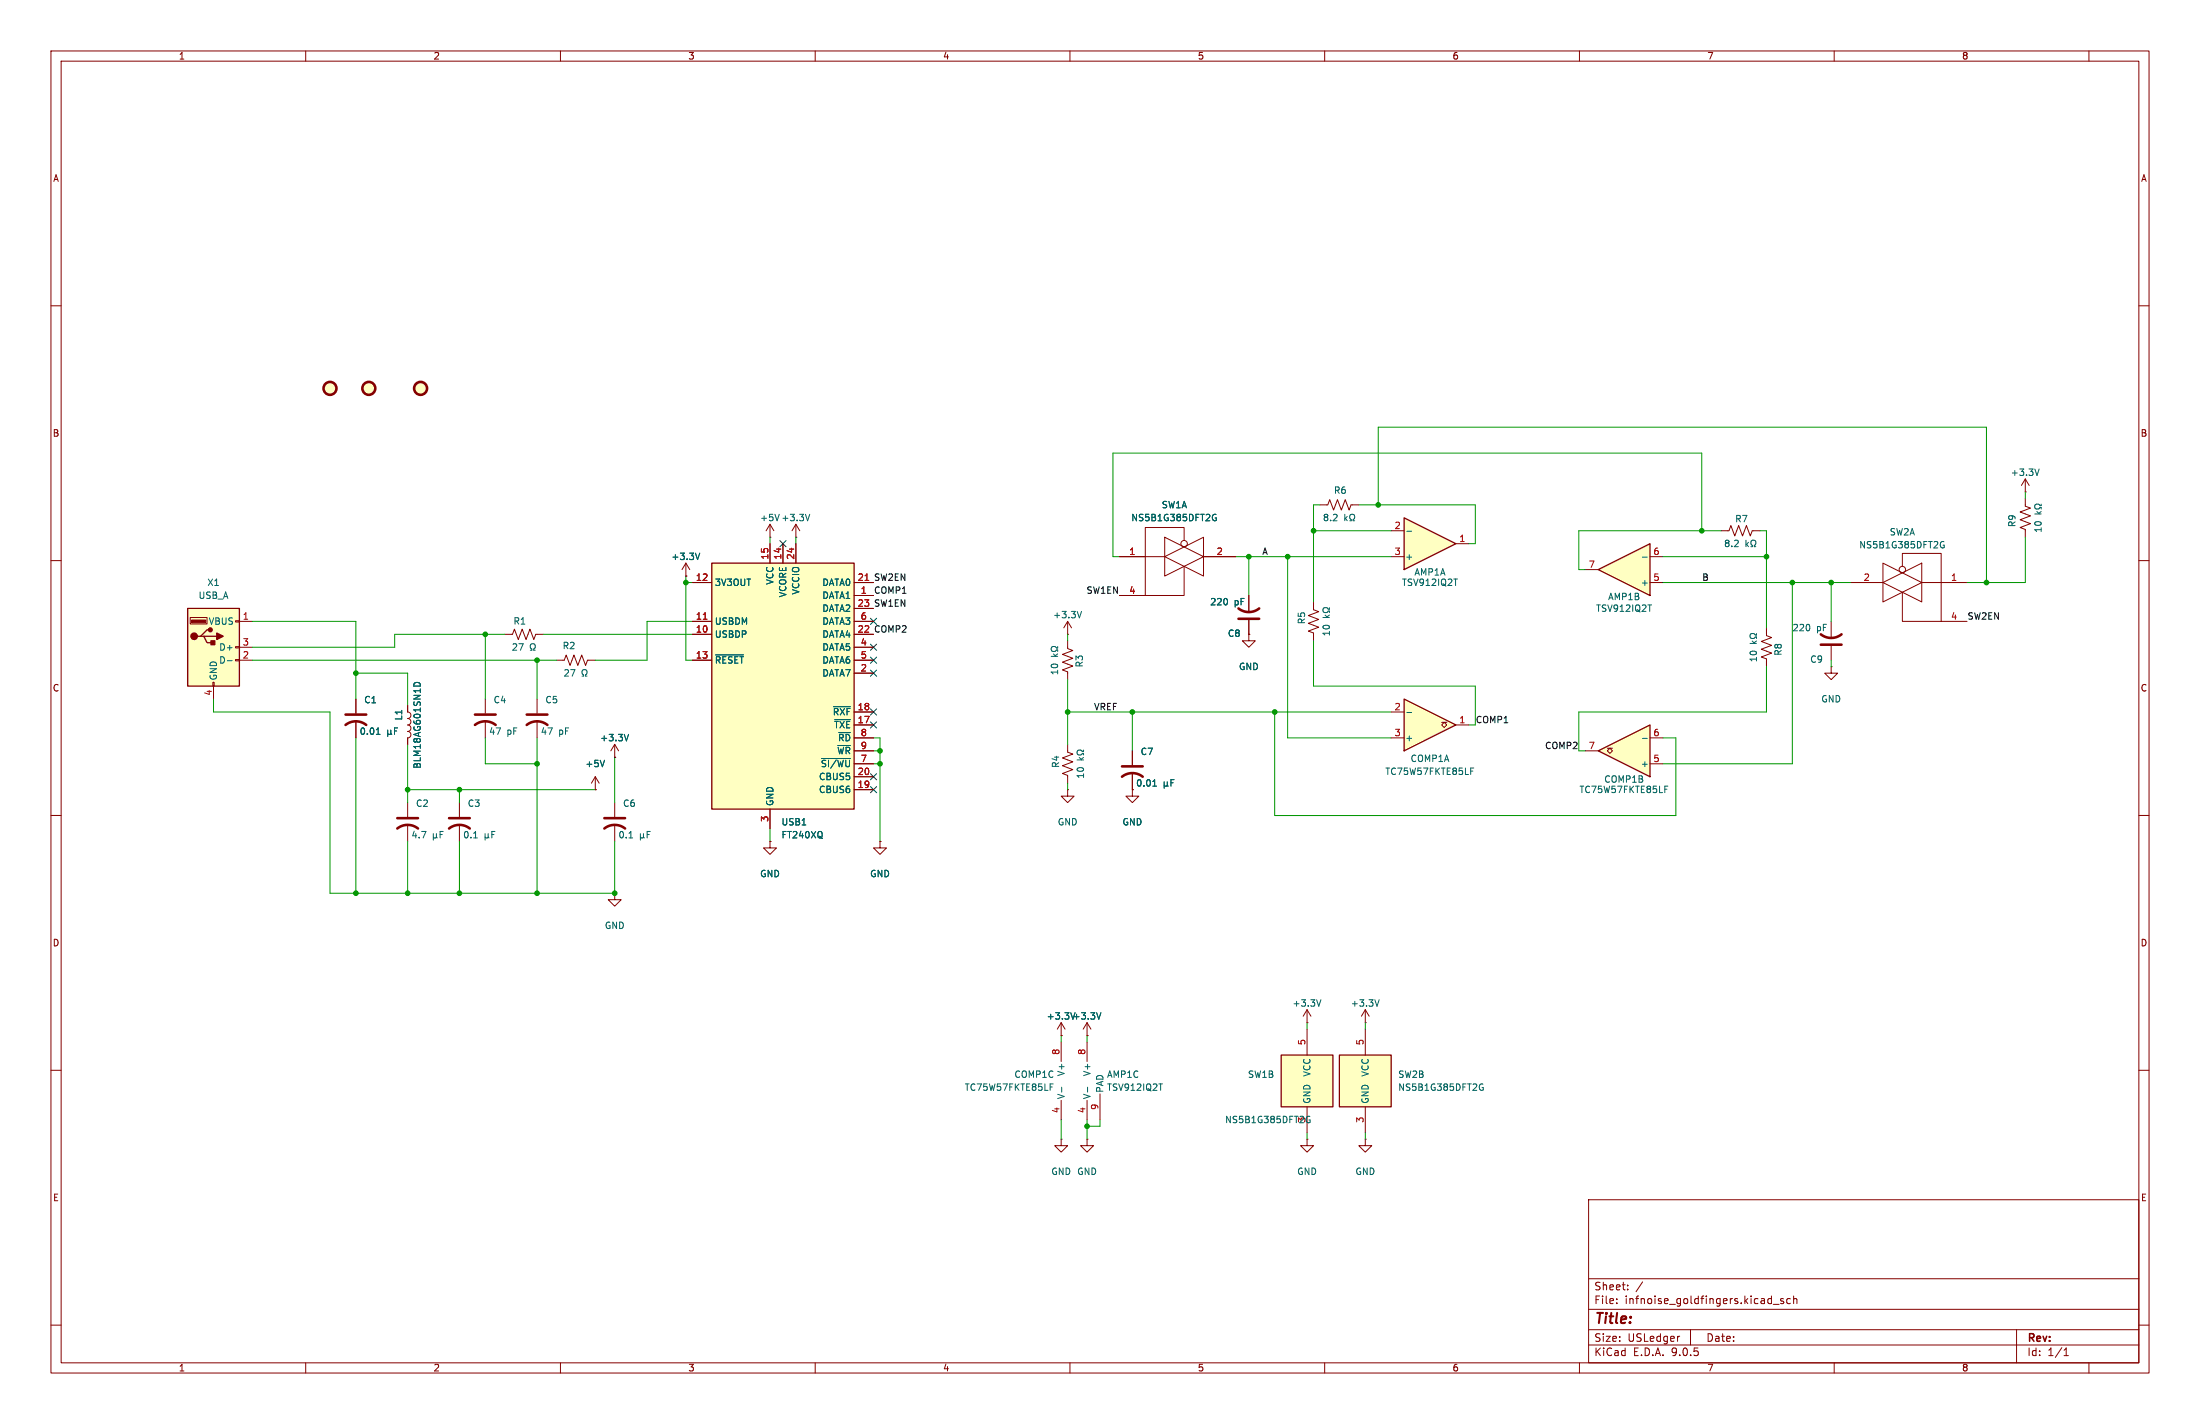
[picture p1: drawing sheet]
<svg xmlns="http://www.w3.org/2000/svg" width="432mm" height="279mm" viewBox="0 0 432 279" stroke-linecap="round" stroke-linejoin="round" font-family="sans-serif">
<g fill="none" stroke="#840000" stroke-width=".2">
<path d="M10 10h411.8v259.4h-411.8zM12 12h407.8v255.4h-407.8zM60 10v2M110 10v2M160 10v2M210 10v2M260 10v2M310 10v2M360 10v2M410 10v2M10 60h2M419.8 60h2"/>
<path d="M10 110h2M419.8 110h2M10 160h2M419.8 160h2M10 210h2M419.8 210h2M311.8 235.4h108v32h-108zM10 260h2M311.8 256.9h108M311.8 250.9h108M317.3 255.6v.2M317.3 254.9v.1"/>
<path d="M319.5 252.9v.2M319.5 252.2v.1M322.4 251.5l-1.3 1.9M348 255.9h1.2M350 254.9l-.3-.1-.2 .2v.2l.5 .2v.3h-.5M351.4 254.9l-.4-.1-.3 .3 .1 .6h.6M352 254.9l.3-.1 .3 .1 .1 .9M352 254.3v1.5M419.8 260h2M60 267.4v2M110 267.4v2M160 267.4v2"/>
<path d="M210 267.4v2M260 267.4v2M310 267.4v2M311.8 263.9h108M311.8 260.9h108M329.5 262.2h.2M331.8 260.9v3M360 267.4v2M395.8 260.9v6.5M405.1 266h.9M405.1 264.9l.4-.4v1.5M410 267.4v2"/>
</g>
<path d="M139.7 110.5h27.9v48.3h-27.9z" fill="#ffffc2"/>
<path d="M139.7 110.5h27.9v48.3h-27.9z" fill="none" stroke="#840000" stroke-width=".25"/>
<g fill="none" stroke="#840000" stroke-width=".2">
<path d="M135.9 114.3h3.8M151.1 106.7v3.8M153.7 106.7v3.8M156.2 106.7v3.8M167.6 114.3h3.8M167.6 116.8h3.8M167.6 119.4h3.8M135.9 121.9h3.8M135.9 124.5h3.8M135.9 129.5h3.8M167.6 121.9h3.8M167.6 124.5h3.8"/>
<path d="M167.6 129.5h3.8M167.6 127h3.8M167.6 132.1h3.8M167.6 139.7h3.8M116.8 154.9h.1M116.8 152.4l-.7 1.3M116.8 152.4l.8 1.3M116.8 152.4v2.5M120.6 157.5v2.8M151.1 158.8v3.8M167.6 142.2h3.8M167.6 144.8h3.8"/>
<path d="M167.6 147.3h3.8M167.6 149.9h3.8M167.6 152.4h3.8M167.6 154.9h3.8M120.6 161.8v3.3M151.1 165.1v1.3h1.3l-1.3 1.2-1.2-1.2h1.2M151.1 165.1h.1M172.7 165.1v1.3h1.3l-1.3 1.2-1.3-1.2h1.3M172.7 165.1h.1M208.3 204.5v3.8M208.3 215.9v3.8"/>
</g>
<path d="M169.8 113.9h.7M138 121.5h.8" fill="none" stroke="#a90000" stroke-width=".2"/>
<g fill="none" stroke="#006464" stroke-width=".2">
<path d="M140.4 128.5h5.5M163.6 138.7h3.3M118.7 149.2l-.5 1.2M161.2 148.8h5.7M163.8 141.2h3.1M123.5 164.4h.7M125.7 164.2l.2 .2 .4-.2M125.7 163.6v1.2M126.3 164.2l.2 .2M126.3 163.6v.6M127 163.7h.4M127.6 163.1h-.6v1.3"/>
<path d="M206.1 213.3h.4M206.1 212.7h.6M208.4 213.3v1"/>
</g>
<path d="M118.6 162.6a3.3 3.3 0 0 1 4.1 0M118.6 160.5h4.1" fill="none" stroke="#840000" stroke-width=".51"/>
<path d="M275.6 137.2l10.1 5-10.1 5.1z" fill="#ffffc2"/>
<path d="M275.6 137.2l10.1 5-10.1 5.1z" fill="none" stroke="#840000" stroke-width=".25"/>
<g fill="none" stroke="#840000" stroke-width=".2">
<path d="M259.1 99.1h1.5l.4-1.1 .7 2.1 .8-2.1 .8 2.1 .7-2.1 .8 2.1 .4-1h1.5M397.5 96.5h.1M397.5 94l-.8 1.3M397.5 94l.8 1.3M397.5 94v2.5M219.7 109.2h8.9M219.7 116.8h5.1M228.6 105.4l7.6 3.8-7.6 3.8zM228.6 109.2l7.6-3.8v7.6zM232.4 111.1v5.7h-7.6M232.4 106v-2.5h-7.6v13.3M236.2 109.2h6.4"/>
<path d="M95.2 137.2v2.8M273 139.7h2.6M346.7 123.2v1.5l1 .4-2 .8 2 .7-2 .8 2 .7-2 .8 1 .4v1.5M359.4 130.8v1.3h1.3l-1.3 1.3-1.3-1.3h1.3M359.4 130.8h.1M359.4 121.9v3.3M359.4 126.7v2.8M90.2 157.5v2.8M95.2 141.5v3.3M209.5 154.9v1.3h1.3l-1.3 1.3-1.2-1.3h1.2M209.5 154.9h.1M209.5 146.1v1.5l1.1 .4-2.1 .7 2.1 .8-2.1 .7 2.1 .8-2.1 .8 1 .3v1.6"/>
<path d="M273 144.8h2.6M283 141.7h.5l-.5 .5 .5 .5 .5-.5-.5-.5h.5M285.7 142.2h2.6M90.2 161.8v3.3M208.3 223.5v1.3h1.2l-1.2 1.3-1.3-1.3h1.3M208.3 223.5h.1M213.4 223.5v1.3h1.2l-1.2 1.3-1.3-1.3h1.3M213.4 223.5h.1"/>
<circle cx="232.4" cy="106.7" r=".63"/>
</g>
<g fill="none" stroke="#006464" stroke-width=".2">
<path d="M400.2 92l-.4 1.3M238.5 101.6h.2v.5l-.3 .1-.3-.2M238.7 101l-.3-.1-.3 .2M263.9 100.9v1.3M264.1 101.7l.3 .5M264.4 101.3l-.5 .5M264.9 102.2h.3v-.3a.54 .54 0 0 1-.3-.7 .54 .54 0 0 1 .8-.2l.2 .6-.3 .3v.3h.3M276.1 139.8h1M343.5 126.2h1.2M343.9 125.8l.5 .4M344.7 125.8l-.4 .3M344.7 124.3v.3h-.2a.54 .54 0 0 0-.7-.3 .54 .54 0 0 0-.3 .8l.6 .2 .4-.3h.2v.3"/>
<path d="M211.4 149.1h1.3M211.8 148.6l.5 .5M212.7 148.6l-.5 .4M212.7 147.2v.3h-.3a.54 .54 0 0 0-.7-.3 .54 .54 0 0 0-.2 .8l.6 .1 .3-.3h.3v.3M288.7 151.3h.4M288.7 150.7h.6M93 164.4h.7M95.2 164.2l.2 .2 .4-.2M95.2 163.6v1.2M95.8 164.2l.2 .2M95.8 163.6v.6M96.5 163.7h.5"/>
<path d="M97.1 163.1h-.6v1.3"/>
</g>
<path d="M357.4 124.5a3.3 3.3 0 0 0 4 0M357.4 126.5h4M93.2 142.2a3.3 3.3 0 0 1 4.1 0M93.2 140.2h4.1M88.1 162.6a3.3 3.3 0 0 1 4.1 0M88.1 160.5h4.1" fill="none" stroke="#840000" stroke-width=".51"/>
<path d="M262.9 207h10.1v10.2h-10.1z" fill="#ffffc2"/>
<path d="M262.9 207h10.1v10.2h-10.1z" fill="none" stroke="#840000" stroke-width=".25"/>
<path d="M397.5 97.8v1.5l1 .4-2 .8 2 .7-2 .8 2 .7-2 .8 1 .4v1.5M268 201.9v5.1M268 217.2v5.1" fill="none" stroke="#840000" stroke-width=".2"/>
<path d="M400.6 98.9v.3h-.2a.54 .54 0 0 0-.8-.3 .54 .54 0 0 0-.2 .8l.6 .2 .4-.3h.2v.3M399.4 100.8h1.2M399.8 100.4l.5 .4M400.6 100.4l-.5 .3M290.9 213.4h.2v.5h-.3l-.3-.1M291.1 212.7h-.3l-.3 .2" fill="none" stroke="#006464" stroke-width=".2"/>
<path d="M313.7 111.8l10.1-5.1v10.1z" fill="#ffffc2"/>
<path d="M313.7 111.8l10.1-5.1v10.1z" fill="none" stroke="#840000" stroke-width=".25"/>
<g fill="none" stroke="#840000" stroke-width=".2">
<path d="M134.6 113h.1M134.6 110.5l-.7 1.3M134.6 110.5l.8 1.3M134.6 110.5v2.5M151.1 105.4h.1M151.1 102.9l-.7 1.2M151.1 102.9l.8 1.2M151.1 102.9v2.5M156.2 105.4h.1M156.2 102.9l-.8 1.2M156.2 102.9l.8 1.2M156.2 102.9v2.5"/>
<path d="M311.1 111.8h2.6M323.8 114.3h2.6M323.8 109.2h2.6M363.2 114.3h6.4M369.6 114.3l7.6-3.8v7.6zM369.6 110.5l7.6 3.8-7.6 3.8zM373.4 116.2v5.7h7.6M373.4 111.1v-2.5h7.6v13.3M377.2 114.3h8.9M381 121.9h5.1M120.6 175.3v1.2h1.3l-1.3 1.3-1.2-1.3h1.2M120.6 175.3h.1"/>
<path d="M256.5 198.1l-.7 1.3M256.5 198.1l.8 1.3M256.5 198.1v2.6M268 198.1l-.8 1.3M268 198.1l.7 1.3M268 198.1v2.6M256.5 200.7h.1M268 200.7h.1"/>
<circle cx="373.4" cy="111.8" r=".63"/>
</g>
<path d="M137.3 108.5l-.4 1.3M158.9 100.9l-.4 1.3M322.4 109.3h.9M323.4 118.7h.8M381.4 107h.2l-.1 .5h-.3l-.3-.2M381.5 106.3l-.3-.1-.3 .2M259.3 196.2l-.5 1.2M270.7 196.2l-.4 1.2" fill="none" stroke="#006464" stroke-width=".2"/>
<path d="M275.6 101.6l10.1 5.1-10.1 5.1z" fill="#ffffc2"/>
<path d="M275.6 101.6l10.1 5.1-10.1 5.1z" fill="none" stroke="#840000" stroke-width=".25"/>
<g fill="none" stroke="#840000" stroke-width=".2">
<path d="M245.1 116.8v3.3M273 109.2h2.6M273 104.1h2.6M285.7 106.7h2.6M337.8 104.1h1.5l.4-1 .8 2.1 .7-2.1 .8 2.1 .8-2.1 .7 2.1 .4-1.1h1.5M99.1 124.5h1.5l.4-1.1 .7 2.1 .8-2.1 .8 2.1 .7-2.1 .8 2.1 .4-1h1.5M105.4 137.2v2.8M109.2 129.5h1.5l.4-1 .8 2.1 .7-2.1 .8 2.1 .8-2.1 .7 2.1 .4-1.1h1.5M209.5 124.5h.1M209.5 125.7v1.6l1.1 .3-2.1 .8 2.1 .8-2.1 .7 2.1 .8-2.1 .7 1 .4v1.6M209.5 121.9l-.7 1.3M209.5 121.9l.8 1.3"/>
<path d="M209.5 121.9v2.6M245.1 124.5v1.2h1.3l-1.3 1.3-1.3-1.3h1.3M245.1 124.5h.1M245.1 121.7v2.8M105.4 141.5v3.3M120.6 148.6h.1M120.6 146.1l-.7 1.2M120.6 146.1l.8 1.2M120.6 146.1v2.5M222.2 147.3v2.8M222.2 151.6v3.3M256.5 223.5v1.3h1.3l-1.3 1.3-1.2-1.3h1.2"/>
<path d="M256.5 223.5h.1M268 223.5v1.3h1.2l-1.2 1.3-1.3-1.3h1.3M268 223.5h.1"/>
</g>
<g fill="none" stroke="#006464" stroke-width=".2">
<path d="M212.3 120l-.5 1.2M276.1 104.2h1M285.3 113.6h.8M342.7 106v1.3M342.8 106.8l.4 .5M343.2 106.4l-.5 .5M343.7 107.3h.3v-.3a.54 .54 0 0 1-.3-.7 .54 .54 0 0 1 .7-.3l.2 .7-.3 .3v.3h.3M206.3 128.8h1.3M206.7 128.3l.5 .5M207.6 128.3l-.5 .4M207.6 126.8v.4h-.3a.54 .54 0 0 0-.7-.3 .54 .54 0 0 0-.2 .7l.6 .2 .3-.3h.3v.3M123.4 144.1l-.5 1.3"/>
<path d="M226.3 154.2h.7M226.5 153.2l.1-.2v1.2M228.5 154.1l.2 .1 .4-.1M228.5 153.4v1.3M229.1 154.1l.2 .1M229.1 153.4v.7M229.8 153.6h.5M230.4 153h-.6v1.2"/>
</g>
<path d="M243.1 119.4a3.3 3.3 0 0 0 4 0M243.1 121.4h4M103.4 142.2a3.3 3.3 0 0 1 4 0M103.4 140.2h4M220.2 152.4a3.3 3.3 0 0 1 4.1 0M220.2 150.4h4.1" fill="none" stroke="#840000" stroke-width=".51"/>
<path d="M251.5 207h10.1v10.2h-10.1z" fill="#ffffc2"/>
<path d="M251.5 207h10.1v10.2h-10.1z" fill="none" stroke="#840000" stroke-width=".25"/>
<g fill="none" stroke="#840000" stroke-width=".2">
<path d="M222.2 154.9v1.3h1.3l-1.3 1.3-1.2-1.3h1.2M222.2 154.9h.1M208.3 203.2h.1M208.3 200.7l-.8 1.2M208.3 200.7l.7 1.2M208.3 200.7v2.5M213.4 203.2h.1M213.4 200.7l-.8 1.2M213.4 200.7l.7 1.2M213.4 200.7v2.5M213.4 204.5v3.8M213.4 215.9v3.8"/>
<path d="M215.9 214.6v5.1M256.5 201.9v5.1M256.5 217.2v5.1"/>
</g>
<path d="M216.1 198.7l-.4 1.3M213.5 213.3v1M227.4 212.7h.8M256.8 219l.3 .1M256.9 219.7h.2v.5l-.2 .1" fill="none" stroke="#006464" stroke-width=".2"/>
<path d="M36.8 119.4h10.2v15.2h-10.2z" fill="#ffffc2"/>
<path d="M36.8 119.4h10.2v15.2h-10.2zM39.4 124.8h.6l.6 1.3h1.3M40 124.8h2.5M41.3 123.6h-.7l-1.2 1.2h-.7" fill="none" stroke="#840000" stroke-width=".25"/>
<g fill="#840000" stroke="#840000" stroke-width=".25">
<path d="M41.4 125.7h.8v.8h-.8z"/>
<path d="M42.5 124.2l1.3 .6-1.3 .7z"/>
<circle cx="38.1" cy="124.8" r=".63"/>
<circle cx="41.3" cy="123.6" r=".38"/>
</g>
<path d="M37.6 121.7h2.8v.5h-2.8z" fill="#840000" stroke="#840000" stroke-width=".2"/>
<path d="M37.3 121.2h3.3v1.2h-3.3zM41.8 133.9h.2v.7h-.2zM41.9 134.6v2.6M46.2 121.8h.8v.2h-.8zM46.2 126.9h.8v.2h-.8zM46.2 129.4h.8v.3h-.8zM47 121.9h2.5M47 127h2.5M47 129.5h2.5" fill="none" stroke="#840000" stroke-width=".2"/>
<path d="M44.6 129.6h1" fill="none" stroke="#006464" stroke-width=".2"/>
<path d="M313.7 147.3l10.1-5.1v10.2z" fill="#ffffc2"/>
<path d="M313.7 147.3l10.1-5.1v10.2z" fill="none" stroke="#840000" stroke-width=".25"/>
<g fill="none" stroke="#840000" stroke-width=".2">
<path d="M134.6 113h.1M135.9 114.3h3.8M151.1 106.7v3.8M153.7 106.7v3.8M156.2 106.7v3.8M167.6 114.3h3.8M167.6 116.8h3.8M167.6 119.4h3.8M219.7 116.8h5.1M219.7 109.2h5.1M236.2 109.2h6.4M245.1 116.8v3.3"/>
<path d="M257.8 118.1v1.5l1 .4-2 .8 2 .7-2 .8 2 .8-2 .7 1 .4v1.5M69.8 137.2v2.8M80 138.4v1.3a.64 .64 0 0 1 .7 .6 .64 .64 0 0 1-.7 .7 .64 .64 0 0 1 .7 .6 .64 .64 0 0 1-.7 .6 .64 .64 0 0 1 .7 .7 .64 .64 0 0 1-.7 .6 .64 .64 0 0 1 .7 .7 .64 .64 0 0 1-.7 .6v1.3M135.9 121.9h3.8M135.9 124.5h3.8M135.9 129.5h3.8M167.6 121.9h3.8M167.6 124.5h3.8M167.6 129.5h3.8M167.6 127h3.8M167.6 132.1h3.8M167.6 139.7h3.8"/>
<path d="M245.1 124.5h.1M245.1 121.7v2.8M69.8 141.5v3.3M80 157.5v2.8M116.8 154.9h.1M120.6 148.6h.1M151.1 158.8v3.8M167.6 149.9h3.8M167.6 144.8h3.8M167.6 147.3h3.8M167.6 142.2h3.8M167.6 152.4h3.8"/>
<path d="M167.6 154.9h3.8M222.2 154.9h.1M222.2 147.3v2.8M222.2 151.6v3.3M311.1 147.3h2.6M315.5 146.8h.5l-.5 .5 .5 .5 .5-.5-.5-.5h.5M323.8 149.9h2.6M323.8 144.8h2.6M80 161.8v3.3M151.1 165.1h.1M172.7 165.1h.1M208.3 203.2h.1"/>
<path d="M213.4 203.2h.1"/>
</g>
<g fill="none" stroke="#006464" stroke-width=".2">
<path d="M137.3 108.5l-.4 1.3M238.5 101.6h.2v.5l-.3 .1-.3-.2M238.7 101l-.3-.1-.3 .2M260.9 119.2v.3h-.2a.54 .54 0 0 0-.8-.2 .54 .54 0 0 0-.2 .7l.6 .2 .4-.3h.2v.3M81.2 134.6a.64 .64 0 0 1 .7-.7 .64 .64 0 0 1 .6 .7M140.4 128.5h5.5M163.6 138.7h3.3M259.7 121.2h1.2M260.1 120.7l.5 .5M260.9 120.7l-.5 .3M73.9 144.1h.7M74.1 143l.1-.2v1.3"/>
<path d="M76.1 143.9l.2 .2 .4-.2M76.1 143.2v1.3M76.7 143.9l.2 .2M76.7 143.2v.7M77.4 143.4h.5M78 142.8h-.6v1.3M118.7 149.2l-.5 1.2M123.4 144.1l-.5 1.3M161.2 148.8h5.7M163.8 141.2h3.1M226.3 154.2h.7M226.5 153.2l.1-.2v1.2"/>
<path d="M228.5 154.1l.2 .1 .4-.1M228.5 153.4v1.3M229.1 154.1l.2 .1M229.1 153.4v.7M229.8 153.6h.5M230.4 153h-.6v1.2M322.4 144.9h.9M326.8 154.9h.4M326.8 154.2h.6M85 163.6v1.2M85 164.2l.2 .2 .5-.2M85.7 164.2l.1 .2"/>
<path d="M85.7 163.6v.6M86.4 163.7h.4M87 163.1h-.6v1.3M216.1 198.7l-.4 1.3"/>
</g>
<g fill="none" stroke="#840000" stroke-width=".51">
<path d="M67.8 142.2a3.3 3.3 0 0 1 4.1 0M67.8 140.2h4.1M78 162.6a3.3 3.3 0 0 1 4 0M78 160.5h4"/>
<circle cx="64.8" cy="76.2" r="1.27"/>
<circle cx="72.4" cy="76.2" r="1.27"/>
<circle cx="82.5" cy="76.2" r="1.27"/>
</g>
<g fill="#ffffc2" stroke="#ffffc2" stroke-width=".2">
<circle cx="72.4" cy="76.2" r="1.27"/>
<circle cx="64.8" cy="76.2" r="1.27"/>
<circle cx="82.5" cy="76.2" r="1.27"/>
</g>
<g fill="none" stroke="#009600" stroke-width=".2">
<path d="M259.1 99.1h-1.3v19M266.7 99.1h22.9v7.6h-1.3M270.5 99.1v-15.3h119.4v30.5M397.5 96.5v1.3M134.6 114.3h1.3M134.6 113v16.5h1.3M151.1 105.4v1.3M156.2 105.4v1.3M242.6 109.2h30.4M245.1 109.2v7.6M252.7 109.2v35.6h20.3M257.8 104.1h15.2"/>
<path d="M326.4 114.3h36.8M326.4 109.2h20.3M334 104.1v-15.2h-115.6v20.3h1.3M337.8 104.1h-27.9v7.7h1.2M345.4 104.1h1.3v19.1M351.8 114.3v35.6h-25.4M359.4 114.3v7.6M397.5 105.4v8.9h-11.4M41.9 137.2v2.5h22.9v35.6h55.8v-10.2M49.5 129.5h59.7M49.5 121.9h20.3v15.3M69.8 132.1h10.2v6.3"/>
<path d="M95.2 124.5v12.7M99.1 124.5h-21.6v2.5h-28M105.4 129.5v7.7M106.7 124.5h29.2M135.9 121.9h-8.9v7.6h-10.2M209.5 139.7h63.5M209.5 124.5v1.2M209.5 133.4v12.7M222.2 139.7v7.6M250.2 139.7v20.3h78.7v-15.2h-2.5M257.8 125.7v8.9h31.8v7.6h-1.3M346.7 130.8v8.9h-36.8v7.6h1.2"/>
<path d="M359.4 129.5v1.3M69.8 144.8v30.5M80 146.1v11.4M80 154.9h36.8M90.2 154.9v2.6M95.2 144.8v5.1h10.2M105.4 144.8v30.5M120.6 148.6v8.9M171.4 144.8h1.3v20.3M171.4 147.3h1.3M171.4 149.9h1.3M209.5 153.7v1.2"/>
<path d="M80 165.1v10.2M90.2 165.1v10.2M151.1 162.6v2.5M208.3 203.2v1.3M208.3 219.7v3.8M213.4 203.2v1.3M213.4 219.7v3.8M215.9 219.7v1.3h-2.5M256.5 200.7v1.2M268 200.7v1.2M256.5 222.3v1.2M268 222.3v1.2"/>
</g>
<g fill="none" stroke="#000084" stroke-width=".2">
<path d="M153.1 106.1l1.2 1.2M154.3 106.1l-1.2 1.2M170.8 126.4l1.3 1.2M170.8 128.9l1.3 1.2M170.8 139.1l1.3 1.2M170.8 121.3l1.3 1.2M170.8 131.5l1.3 1.2M172.1 126.4l-1.3 1.2M172.1 128.9l-1.3 1.2M172.1 139.1l-1.3 1.2M172.1 121.3l-1.3 1.2M172.1 131.5l-1.3 1.2"/>
<path d="M170.8 151.8l1.3 1.2M170.8 154.3l1.3 1.2M170.8 141.6l1.3 1.2M172.1 151.8l-1.3 1.2M172.1 154.3l-1.3 1.2M172.1 141.6l-1.3 1.2"/>
</g>
<path d="M169.8 113.9h.7M138 121.5h.8" fill="none" stroke="#a90000" stroke-width=".2"/>
<g fill="#009600" stroke="#009600" stroke-width=".2">
<circle cx="222.2" cy="139.7" r=".46"/>
<circle cx="209.5" cy="139.7" r=".46"/>
<circle cx="172.7" cy="147.3" r=".46"/>
<circle cx="172.7" cy="149.9" r=".46"/>
<circle cx="346.7" cy="109.2" r=".46"/>
<circle cx="351.8" cy="114.3" r=".46"/>
<circle cx="359.4" cy="114.3" r=".46"/>
<circle cx="389.9" cy="114.3" r=".46"/>
<circle cx="334" cy="104.1" r=".46"/>
<circle cx="90.2" cy="175.3" r=".46"/>
<circle cx="80" cy="175.3" r=".46"/>
<circle cx="105.4" cy="149.9" r=".46"/>
<circle cx="95.2" cy="124.5" r=".46"/>
<circle cx="105.4" cy="129.5" r=".46"/>
<circle cx="134.6" cy="114.3" r=".46"/>
<circle cx="120.6" cy="175.3" r=".46"/>
<circle cx="105.4" cy="175.3" r=".46"/>
<circle cx="250.2" cy="139.7" r=".46"/>
<circle cx="213.4" cy="221" r=".46"/>
<circle cx="90.2" cy="154.9" r=".46"/>
<circle cx="80" cy="154.9" r=".46"/>
<circle cx="69.8" cy="132.1" r=".46"/>
<circle cx="69.8" cy="175.3" r=".46"/>
<circle cx="257.8" cy="104.1" r=".46"/>
<circle cx="245.1" cy="109.2" r=".46"/>
<circle cx="270.5" cy="99.1" r=".46"/>
<circle cx="252.7" cy="109.2" r=".46"/>
</g>
<text font-size="2.8" fill="#840000" x="312.8" y="260.3">Title:</text>
<g font-size="2.1" fill="#840000">
<text x="312.8" y="256.1">File:</text>
<text x="312.8" y="253.4">Sheet:</text>
<text x="318.9" y="256.1">infnoise_goldfingers.kicad_sch</text>
<text x="312.8" y="263.5">Size:</text>
<text x="319.5" y="263.5">USLedger</text>
<text x="334.8" y="263.5">Date:</text>
<text x="397.8" y="263.7">Rev:</text>
<text x="312.8" y="266.3">KiCad</text>
<text x="320.5" y="266.3">E.D.A.</text>
<text x="328.1" y="266.3">9.0.5</text>
<text x="397.8" y="266.3">Id:</text>
<text x="401.9" y="266.3">1/1</text>
</g>
<g font-size="1.8" fill="#840000">
<text x="35" y="11.9">1</text>
<text x="85" y="11.9">2</text>
<text x="135" y="11.9">3</text>
<text x="185" y="11.9">4</text>
<text x="235" y="11.9">5</text>
<text x="285" y="11.9">6</text>
<text x="335" y="11.9">7</text>
<text x="385" y="11.9">8</text>
<text x="10.3" y="35.9">A</text>
<text x="420.1" y="35.9">A</text>
<text x="10.3" y="85.9">B</text>
<text x="420.1" y="85.9">B</text>
<text x="10.3" y="135.9">C</text>
<text x="420.1" y="135.9">C</text>
<text x="10.3" y="185.9">D</text>
<text x="420.1" y="185.9">D</text>
<text x="10.3" y="235.9">E</text>
<text x="420.1" y="235.9">E</text>
<text x="35" y="269.3">1</text>
<text x="85" y="269.3">2</text>
<text x="135" y="269.3">3</text>
<text x="185" y="269.3">4</text>
<text x="235" y="269.3">5</text>
<text x="285" y="269.3">6</text>
<text x="335" y="269.3">7</text>
<text x="385" y="269.3">8</text>
</g>
<g font-size="1.8" fill="#006464">
<text x="394.6" y="93.6">+3.3V</text>
<text x="227.9" y="99.9">SW1A</text>
<text x="261.7" y="97.1">R6</text>
<text x="149.1" y="102.5">+5V +3.3V</text>
<text x="221.9" y="102.5">NS5B1G385DFT2G</text>
<text x="259.6" y="102.5">8.2</text>
<text x="338.3" y="107.5">8.2</text>
<text x="340.5" y="102.7">R7</text>
<text x="364.8" y="107.8">NS5B1G385DFT2G</text>
<text x="370.8" y="105.3">SW2A</text>
<text x="395.8" y="103.5" transform="rotate(-90 395.8 103.5)">R9</text>
<text x="400.9" y="104.6" transform="rotate(-90 400.9 104.6)">10</text>
<text x="131.7" y="110.1">+3.3V</text>
<text x="275.7" y="110.1">+</text>
<text x="277.5" y="113.1">AMP1A</text>
<text x="38.9" y="117.7">USB_A</text>
<text x="40.6" y="115.2">X1</text>
<text x="140.2" y="115.2">3V3OUT</text>
<text x="152" y="114.8" transform="rotate(-90 152 114.8)">VCC</text>
<text x="154.5" y="117.3" transform="rotate(-90 154.5 117.3)">VCORE</text>
<text x="157.1" y="116.8" transform="rotate(-90 157.1 116.8)">VCCIO</text>
<text x="161.3" y="115.2">DATA0</text>
<text x="161.3" y="117.7">DATA1</text>
<text x="237.4" y="119">220</text>
<text x="242.2" y="119">pF</text>
<text x="275.1" y="115.2">TSV912IQ2T</text>
<text x="315.5" y="118">AMP1B</text>
<text x="321.9" y="115.2">+</text>
<text x="40.9" y="122.8">VBUS</text>
<text x="100.7" y="122.7">R1</text>
<text x="140.2" y="122.8">USBDM</text>
<text x="140.2" y="125.3">USBDP</text>
<text x="161.3" y="120.2">DATA2</text>
<text x="161.3" y="122.8">DATA3</text>
<text x="161.3" y="125.3">DATA4</text>
<text x="206.6" y="121.5">+3.3V</text>
<text x="240.9" y="125.2">C8</text>
<text x="256.4" y="122.6" transform="rotate(-90 256.4 122.6)">R5</text>
<text x="261.2" y="125" transform="rotate(-90 261.2 125)">10</text>
<text x="313.2" y="120.2">TSV912IQ2T</text>
<text x="351.7" y="124.1">220</text>
<text x="356.5" y="124.1">pF</text>
<text x="42.9" y="127.9">D+</text>
<text x="42.9" y="130.4">D-</text>
<text x="100.3" y="127.9">27</text>
<text x="103.9" y="127.9">þÿ!&amp;</text>
<text x="110.3" y="127.6">R2</text>
<text x="140.2" y="130.4">~{RESET}</text>
<text x="161.3" y="127.9">DATA5</text>
<text x="161.3" y="130.4">DATA6</text>
<text x="212.7" y="131.1" transform="rotate(-90 212.7 131.1)">R3</text>
<text x="243.1" y="131.7">GND</text>
<text x="345" y="130" transform="rotate(-90 345 130)">10</text>
<text x="349.9" y="128.8" transform="rotate(-90 349.9 128.8)">R8</text>
<text x="355.2" y="130.2">C9</text>
<text x="42.8" y="133.6" transform="rotate(-90 42.8 133.6)">GND</text>
<text x="110.5" y="132.9">27</text>
<text x="114.1" y="132.9">þÿ!&amp;</text>
<text x="161.3" y="132.9">DATA7</text>
<text x="207.9" y="132.6" transform="rotate(-90 207.9 132.6)">10</text>
<text x="71.4" y="138.2">C1</text>
<text x="79.1" y="141.5" transform="rotate(-90 79.1 141.5)">L1</text>
<text x="96.8" y="138.2">C4</text>
<text x="106.9" y="138.2">C5</text>
<text x="163.4" y="140.6">~{RXF}</text>
<text x="163.6" y="143.1">~{TXE}</text>
<text x="357.4" y="138">GND</text>
<text x="70.5" y="144.4">0.01</text>
<text x="95.9" y="144.4">47</text>
<text x="99.5" y="144.4">pF</text>
<text x="106.1" y="144.4">47</text>
<text x="109.6" y="144.4">pF</text>
<text x="117.7" y="145.6">+3.3V</text>
<text x="164.2" y="148.2">~{WR}</text>
<text x="164.4" y="145.6">~{RD}</text>
<text x="223.8" y="148.3">C7</text>
<text x="275.7" y="145.6">+</text>
<text x="276.8" y="149.7">COMP1A</text>
<text x="82.8" y="150.9" transform="rotate(-90 82.8 150.9)">BLM18AG601SN1D</text>
<text x="114.8" y="150.7">+5V</text>
<text x="160.6" y="153.3">CBUS5</text>
<text x="160.6" y="155.8">CBUS6</text>
<text x="161" y="150.7">~{SI/WU}</text>
<text x="208.1" y="150.8" transform="rotate(-90 208.1 150.8)">R4</text>
<text x="213" y="152.9" transform="rotate(-90 213 152.9)">10</text>
<text x="222.9" y="154.5">0.01</text>
<text x="271.8" y="152.2">TC75W57FKTE85LF</text>
<text x="309.9" y="155.8">TC75W57FKTE85LF</text>
<text x="314.8" y="153.8">COMP1B</text>
<text x="321.9" y="150.7">+</text>
<text x="81.5" y="158.5">C2</text>
<text x="91.7" y="158.5">C3</text>
<text x="122.2" y="158.5">C6</text>
<text x="152" y="158.2" transform="rotate(-90 152 158.2)">GND</text>
<text x="80.7" y="164.7">4.7</text>
<text x="90.8" y="164.7">0.1</text>
<text x="121.3" y="164.7">0.1</text>
<text x="153.3" y="162.2">USB1</text>
<text x="153.3" y="164.7">FT240XQ</text>
<text x="207.5" y="162.2">GND</text>
<text x="220.2" y="162.2">GND</text>
<text x="149.1" y="172.3">GND</text>
<text x="170.7" y="172.3">GND</text>
<text x="118.6" y="182.5">GND</text>
<text x="253.6" y="197.7">+3.3V</text>
<text x="265" y="197.7">+3.3V</text>
<text x="205.3" y="200.3">+3.3V +3.3V</text>
<text x="189.3" y="214.2">TC75W57FKTE85LF</text>
<text x="199" y="211.7">COMP1C</text>
<text x="209.1" y="215.8" transform="rotate(-90 209.1 215.8)">V-</text>
<text x="209.1" y="211.3" transform="rotate(-90 209.1 211.3)">V+</text>
<text x="214.2" y="215.8" transform="rotate(-90 214.2 215.8)">V-</text>
<text x="214.2" y="211.3" transform="rotate(-90 214.2 211.3)">V+</text>
<text x="216.8" y="214.5" transform="rotate(-90 216.8 214.5)">PAD</text>
<text x="217.2" y="211.7">AMP1C</text>
<text x="217.2" y="214.2">TSV912IQ2T</text>
<text x="244.8" y="211.7">SW1B</text>
<text x="257.4" y="211.3" transform="rotate(-90 257.4 211.3)">VCC</text>
<text x="268.8" y="211.3" transform="rotate(-90 268.8 211.3)">VCC</text>
<text x="274.3" y="211.7">SW2B</text>
<text x="274.3" y="214.2">NS5B1G385DFT2G</text>
<text x="240.4" y="220.6">NS5B1G385DFT2G</text>
<text x="256.3" y="220.4" transform="rotate(-90 256.3 220.4)">3</text>
<text x="257.4" y="216.7" transform="rotate(-90 257.4 216.7)">GND</text>
<text x="268.8" y="216.7" transform="rotate(-90 268.8 216.7)">GND</text>
<text x="206.2" y="230.7">GND GND</text>
<text x="254.5" y="230.7">GND</text>
<text x="265.9" y="230.7">GND</text>
</g>
<g font-size="1.8" fill="#a90000">
<text x="273.6" y="103.9">2</text>
<text x="286.3" y="106.4">1</text>
<text x="150.9" y="109.9" transform="rotate(-90 150.9 109.9)">15</text>
<text x="153.4" y="109.9" transform="rotate(-90 153.4 109.9)">14</text>
<text x="156" y="109.9" transform="rotate(-90 156 109.9)">24</text>
<text x="221.5" y="109">1</text>
<text x="238.7" y="109">2</text>
<text x="273.6" y="109">3</text>
<text x="311.7" y="111.5">7</text>
<text x="324.4" y="109">6</text>
<text x="136.5" y="114">12</text>
<text x="168.2" y="114">21</text>
<text x="168.2" y="119.1">23</text>
<text x="168.8" y="116.6">1</text>
<text x="221.5" y="116.6">4</text>
<text x="324.4" y="114">5</text>
<text x="365.7" y="114">2</text>
<text x="382.8" y="114">1</text>
<text x="47.6" y="121.7">1</text>
<text x="136.5" y="121.7">11</text>
<text x="136.5" y="124.2">10</text>
<text x="168.2" y="124.2">22</text>
<text x="168.8" y="121.7">6</text>
<text x="382.8" y="121.7">4</text>
<text x="47.6" y="126.7">3</text>
<text x="47.6" y="129.3">2</text>
<text x="136.5" y="129.3">13</text>
<text x="168.8" y="126.7">4</text>
<text x="168.8" y="129.3">5</text>
<text x="168.8" y="131.8">2</text>
<text x="41.7" y="136.6" transform="rotate(-90 41.7 136.6)">4</text>
<text x="168.2" y="139.4">18</text>
<text x="168.2" y="142">17</text>
<text x="273.6" y="139.4">2</text>
<text x="286.3" y="142">1</text>
<text x="168.8" y="144.5">8</text>
<text x="168.8" y="147.1">9</text>
<text x="168.8" y="149.6">7</text>
<text x="273.6" y="144.5">3</text>
<text x="311.7" y="147.1">7</text>
<text x="324.4" y="149.6">5</text>
<text x="324.4" y="144.5">6</text>
<text x="168.2" y="152.1">20</text>
<text x="168.2" y="154.7">19</text>
<text x="150.9" y="161.4" transform="rotate(-90 150.9 161.4)">3</text>
<text x="208" y="207.1" transform="rotate(-90 208 207.1)">8</text>
<text x="213.1" y="207.1" transform="rotate(-90 213.1 207.1)">8</text>
<text x="256.3" y="205.2" transform="rotate(-90 256.3 205.2)">5</text>
<text x="267.7" y="205.2" transform="rotate(-90 267.7 205.2)">5</text>
<text x="208" y="218.5" transform="rotate(-90 208 218.5)">4</text>
<text x="213.1" y="218.5" transform="rotate(-90 213.1 218.5)">4</text>
<text x="215.6" y="217.9" transform="rotate(-90 215.6 217.9)">9</text>
<text x="267.7" y="220.4" transform="rotate(-90 267.7 220.4)">3</text>
</g>
<g font-size="1.8" fill="#0f0f0f">
<text x="247.6" y="109">A</text>
<text x="171.4" y="114">SW2EN</text>
<text x="171.4" y="119.1">SW1EN</text>
<text x="171.4" y="116.6">COMP1</text>
<text x="213.2" y="116.6">SW1EN</text>
<text x="334" y="114">B</text>
<text x="171.4" y="124.2">COMP2</text>
<text x="386.1" y="121.7">SW2EN</text>
<text x="214.6" y="139.4">VREF</text>
<text x="289.6" y="142">COMP1</text>
<text x="303.1" y="147.1">COMP2</text>
</g>
</svg>
